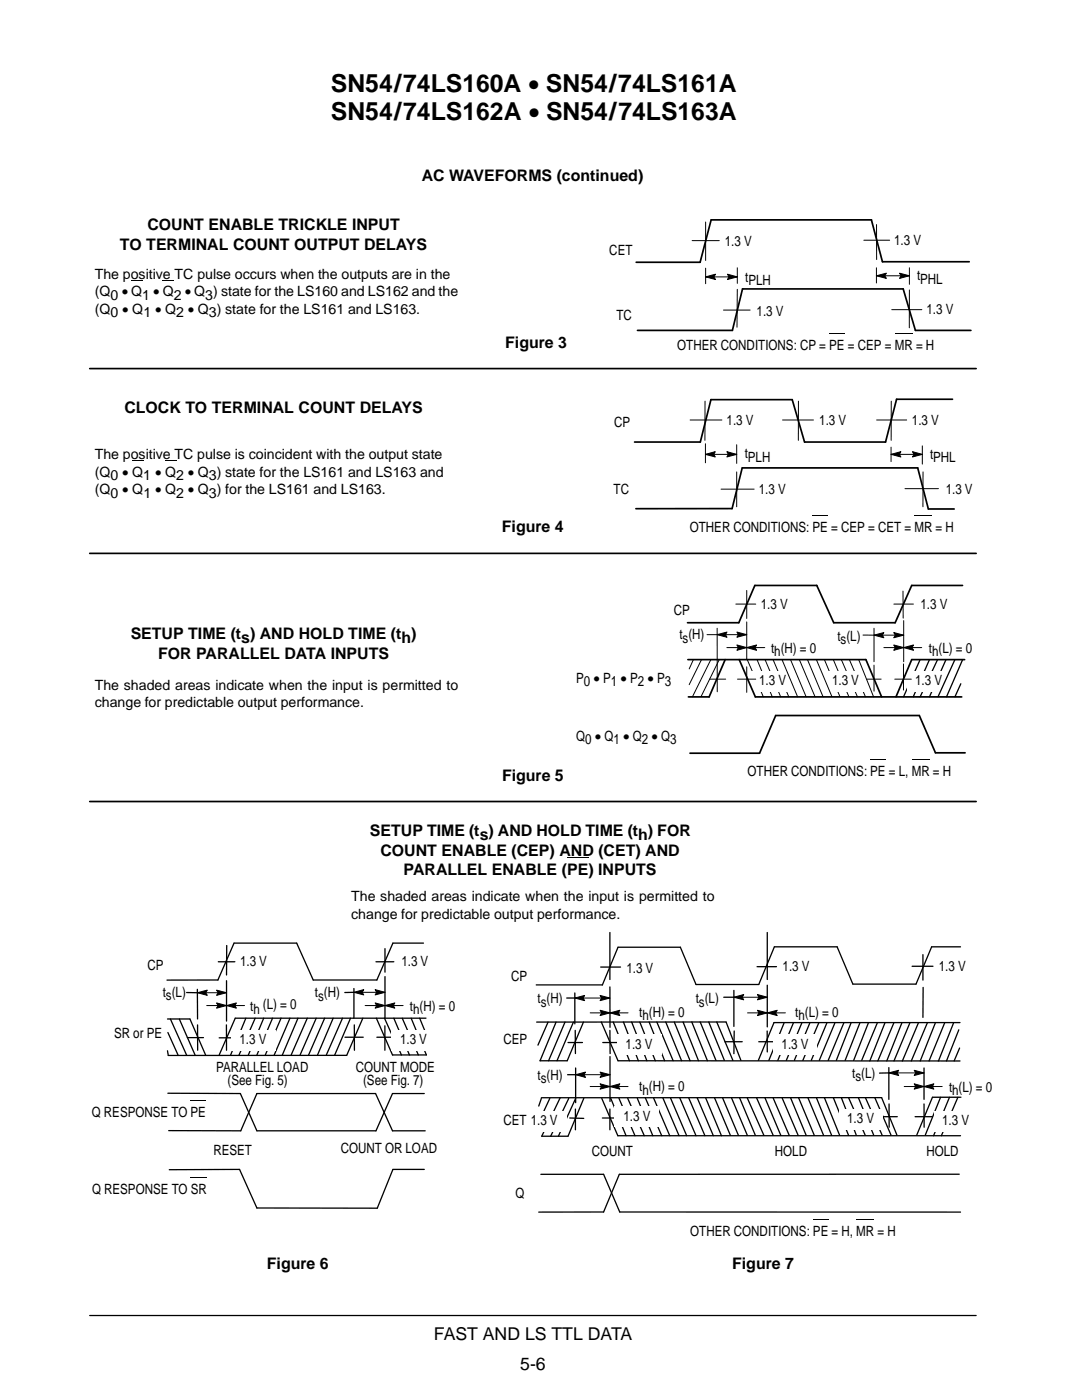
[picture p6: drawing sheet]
<svg xmlns="http://www.w3.org/2000/svg" width="216mm" height="279mm" viewBox="0 0 216 279" stroke-linecap="round" stroke-linejoin="round" font-family="sans-serif">
<path d="M17.9 262.5h176.9" fill="none" stroke="#000" stroke-width=".26"/>
<g fill="none" stroke="#000" stroke-width=".2">
<path d="M26.2 55.9h2.2M32.5 55.9h2.2M138.1 48h5.4M140.8 55.3l2-.6-.3 .6 .3 .5zM140.8 44.3v7.7M140.8 53.5v3.1M140.8 55.3h6.3M145.2 54.7l1.9 .6-1.9 .5 .3-.5zM147.1 57.7v7.6M147.1 53.4v3.2M172.4 47.9h5.1M174.9 55l2-.5-.4 .5 .4 .6z"/>
<path d="M174.9 53.4v3.1M174.9 55h6.6M174.9 44.8v7M179.5 54.5l2 .5-2 .6 .3-.6zM181.5 53.4v3.3M181.5 57.9l-.1 7.5M144.4 61.9h5.3M165.5 66.6h3M177.9 61.8h6M178.6 66.6h3.5M26.4 91.9h2.2M32.9 91.9h2.2"/>
<path d="M137.7 83.8h6.3M140.7 80.1v7.8M140.8 90.7l1.9-.6-.3 .6 .3 .5zM140.8 88.6v3.8M140.8 90.7h6.2M143.9 97.6h6.6M145 90.1l2 .6-2 .5 .3-.5zM147 88.8v3.7M147 94.2v6.9M156.1 83.8h6.2M159.3 80.1v7.8M174.9 83.8h6"/>
<path d="M177.8 90.7l2-.6-.3 .6 .3 .5zM177.8 89.2v2.9M177.8 90.7h6.2M177.8 80.1v7.8M180.6 97.5h6.7M182.1 90.1l1.9 .6-1.9 .5 .3-.5zM184 89v3.6M184.2 94.2v6.9M162.1 102.9h3.1M182.5 102.9h3.6M149.1 131.6l3.2 7.5M151.1 131.6l3 7.5"/>
<path d="M152.7 131.6l3.1 7.5M154.3 131.6l3.1 7.5M164.5 131.6l3.1 7.5M166.3 131.6l3.1 7.5M167.9 131.6l3.2 7.5M169.5 131.6l3.2 7.5"/>
</g>
<path d="M193.4 52.2h-17.3l-2.2-8.3h-32l-2.2 8.4h-12.8M127.2 65.9h18.9l2.1-8.2h32l2.5 8.2h11M190.1 79.7h-11.2l-2.2 8.5h-16.2l-2.4-8.4h-16.2l-2.2 8.4h-13.1M126.9 101.5h19.2l2-8.1h35l2.1 8.2h5.2" fill="none" stroke="#000" stroke-width=".34"/>
<path d="M140.8 55.3l2-.6-.3 .6 .3 .5zM145.2 54.7l1.9 .6-1.9 .5 .3-.5zM174.9 55l2-.5-.4 .5 .4 .6zM179.5 54.5l2 .5-2 .6 .3-.6zM140.8 90.7l1.9-.6-.3 .6 .3 .5zM145 90.1l2 .6-2 .5 .3-.5zM177.8 90.7l2-.6-.3 .6 .3 .5zM182.1 90.1l1.9 .6-1.9 .5 .3-.5z" fill="#000"/>
<g fill="#fff">
<path d="M164.3 133.9h8.8v4.1h-8.8z"/>
<path d="M149.8 133.9h8.8v4.1h-8.8z"/>
</g>
<g fill="none" stroke="#000" stroke-width=".2">
<path d="M149 117.8v5.6M180.2 118v5.4M138.4 131.6l-.9 1.9M140 131.6l-2.5 5M141.1 126.7h2M141.6 135.5h3.2M141.8 131.6l-3.6 7.5M143.1 125.4v12.7M143.5 131.6l-3.6 7.5M146.8 120.6h4M147.2 135.5h3.6M149 124.1v7.5"/>
<path d="M149 133.1v5.1M157.7 131.6l3.2 7.5M159.5 131.6l3.1 7.5M161.1 131.6l3.1 7.5M162.9 131.6l3.1 7.5M171.3 131.6l3 7.5M172.2 126.7l2.2 .1M173 135.5h2.8M174.4 125.4v6.7M174.4 132.7v5.2M178.4 120.6h3.9M180.3 132.5v5.2"/>
<path d="M180.3 123.9v8.2M173.7 151.6h3M181.9 151.6h3.6"/>
</g>
<path d="M183.6 131.6l-3.3 7.5M185.5 131.6l-3.3 7.5M187.1 131.6l-3.5 7.5M188.8 131.6l-3.3 7.5M191.7 136.5l-1.2 2.6" fill="none" stroke="#000" stroke-width=".26"/>
<path d="M192.1 116.8h-10.2l-3.3 7.5h-12.2l-3.4-7.5h-12.4l-3.2 7.5h-10.2M137.3 131.6h35.5l3.1 7.5M144.7 131.6l-3.2 7.5M150.7 139.1h41.2M181.9 131.6h10.6M192.6 150.2h-5.9l-3.3-7.4h-28.6l-3.2 7.5h-13.9" fill="none" stroke="#000" stroke-width=".34"/>
<path d="M180.9 133.9h8.8v4.1h-8.8z" fill="#fff"/>
<path d="M137.4 139.1h4.1M147.5 131.6l3.2 7.5M181.9 131.6l-3.1 7.5" fill="none" stroke="#000" stroke-width=".34"/>
<g fill="none" stroke="#000" stroke-width=".2">
<path d="M143.1 126.7l2-.6-.3 .6 .3 .5zM143.1 126.7h5.9M145 129.2h7.6M147 126.1l2 .6-2 .5 .3-.5zM147 128.7l2 .5-2 .6 .3-.6zM149 129.2l2-.5-.3 .5 .3 .6zM156 131.6l3.2 7.5M174.4 126.8l2-.6-.3 .6 .3 .5zM174.4 126.8h5.9M176.4 129.2h7.5M178.3 126.2l2 .6-2 .5 .4-.5zM178.3 128.7l2 .5-2 .6 .4-.6z"/>
<path d="M178.5 135.5h3.3M180.3 129.2l2-.5-.3 .5 .3 .6zM162.2 243.4h3.1M170.9 243.4h3.6"/>
</g>
<path d="M143.1 126.7l2-.6-.3 .6 .3 .5zM147 126.1l2 .6-2 .5 .3-.5zM147 128.7l2 .5-2 .6 .3-.6zM149 129.2l2-.5-.3 .5 .3 .6zM174.4 126.8l2-.6-.3 .6 .3 .5zM178.3 126.2l2 .6-2 .5 .4-.5zM178.3 128.7l2 .5-2 .6 .4-.6zM180.3 129.2l2-.5-.3 .5 .3 .6z" fill="#000"/>
<g fill="none" stroke="#000" stroke-width=".26">
<path d="M190.5 131.6l-3.3 7.5M37.2 198.1h2.2M39.4 197.4v6M43.6 191.9h3.3M45.2 195.7v8.1M45.2 188.7v5.9M70.6 197.3v5.9M70.6 198l-1.8 .1M75 191.9h3.6M76.8 189.3v4.7M76.8 194.9v8.3M84.5 188.2h-6.1l-3.2 7.4h-12.7l-3.3-7.4h-12.5l-3.2 7.4h-10.2"/>
<path d="M113.1 199.2h1.6M114.7 198.2v6.1M119.9 193h3.9M121.7 197v8M144.4 199h2M146.4 197.7v7.1M151.1 192.9h3.8M153.1 196.6v8.3M182 192.8h4.2M184.2 190.5v5.1M184.2 197.1v5.9M191.7 189h-5.8l-3.1 7.4h-12.6l-3.2-7.4h-12.5l-3.1 7.5h-12.5l-3.1-7.5h-12.5l-3.1 7.6h-13.2"/>
<path d="M33.4 203.4h4.5l3.1 7.1M33.5 218.2h14.5l3.3 7.5h23.7l3.3-7.5h6.4M33.5 206.1l2 4.4M34 203.4l3.2 7.1M35.8 203.4l3.1 7.1M37.4 207.1h3.2M43.7 207.1h3.2M49.1 203.2l-3.1 7.3M50.9 203.2l-3.2 7.3M52.6 203.2l-3 7.3M54.4 203.2l-3.1 7.3M56.1 203.2l-3.2 7.3"/>
<path d="M57.9 203.2l-3.2 7.3M59.5 203.2l-3.2 7.3M61.3 203.2l-3.2 7.3M63.1 203.2l-3.2 7.3M64.8 203.2l-3.2 7.3M66.5 203.2l-3.1 7.3M68.3 203.2l-3.2 7.3M68.8 207h3.7M69.9 203.2l-3.1 7.4M70.7 204.5v5.1M72.4 203.2l-3.2 7.4h-35.6l-.2-.9M75.1 203.2l3.2 7.3h6.8l-3.1-7.3"/>
<path d="M75.2 207h3.2M76.7 203.2l2.2 4.9M76.8 204.7v4.9M78.6 203.2l3.1 7.3M79.2 208.4l.9 2.1M80.3 203.2l3.2 7.3M83.7 203.2l1 2.4M85 203.2h-38.1l-3.2 7.3M107.1 204h37.8l2.9 7.6M108 219.1h67.9l3.1 7.4M108 219.2l-.5 1.5M109.4 204l-2.1 4.6"/>
<path d="M109.7 219.2l-1.9 4.1M111 204l-3.2 7.7h5.4l3.2-7.7M111.8 219.1l-3.7 7.7h5.2l3.2-7.6M112.7 204l-3.2 7.7M113.3 214.5h1.6M113.3 208.1h2.9M113.5 219.2l-3.6 7.6M114.4 204l-3.3 7.7M114.8 205.6v4.7M114.9 213.1v7M114.9 219.2l-3.5 7.6M120 204l3.3 7.7h68.3"/>
<path d="M120.1 219.2l3.2 7.5h68.4M120.3 208.1h3.2M121.7 210.9v8.9M121.8 219.1l3.1 7.6M122.4 204l1.9 4.8M123.5 219.2l3.2 7.5M124.4 204l3 7.7M124.8 209.6l.8 2.1M125.3 219.2l3.3 7.5M126 204l3.1 7.7M127.2 219.2l3.1 7.5M127.7 204l3.1 7.7"/>
<path d="M128.8 219.1l3.2 7.6M129.5 204l3.1 7.7M130.4 219.1l3.2 7.6M131.1 204l3.2 7.7M132.3 219.1l3.2 7.6M132.8 204l3.2 7.7M133.8 219.1l3.2 7.6M134.5 204l3.2 7.7M135.7 219.1l3.2 7.6M136.3 204l3.1 7.7M137.4 219.1l3.3 7.6M138 204l3.2 7.7"/>
<path d="M139.1 219.1l3.2 7.6M139.7 204l3.2 7.6M140.8 219.1l3.2 7.6M141.4 204l3.1 7.6M142.6 219.1l3.1 7.5M143 204l3.2 7.6M144.2 219.1l3.1 7.5M144.6 207.9h3.5M146 219.1l3.1 7.5M146.5 205.8l-.1 4.5M147.6 219.1l3.1 7.5M149.1 219.1l3.3 7.5"/>
<path d="M151 219.1l3.3 7.5M151.4 207.9h3M152.7 219.1l3.1 7.5M153.1 205.8v4.1M154.3 219.1l3.2 7.5M156 219.1l3.3 7.5M156.5 204.1l-3.1 7.5M157.7 219.1l3.2 7.5M158.3 204.1l-3.1 7.5M159.3 219.1l3.2 7.5M160 204.1l-3.1 7.5M161.2 219.1l3.1 7.5"/>
<path d="M161.6 204.1l-3.1 7.5M162.9 219.1l3 7.5M163.4 204.1l-3.2 7.5M164.5 219.1l3 7.5M165 204.1l-3.1 7.5M166.3 219.1l3 7.5M166.6 204.1l-3.1 7.5M167.9 219.1l1.4 3.7M168.4 204.1l-3.1 7.5M169.3 219.1l3.3 7.4M169.8 204.1l-2.9 7.5M171.3 219.1l3 7.4"/>
<path d="M171.6 204.1l-3 7.5M172.7 219.1l3.3 7.4M173.3 204.1l-3 7.5M174.6 219.1l3.2 7.4M175.1 204.1l-3.2 7.5M176.6 204.1l-3 7.6M177.4 213.1v6.3M177.4 214.1l-1.9 .1M178.4 204.1l-3.2 7.6M180 204.1l-3.1 7.6M181.6 204.1l-3.2 7.6M183.3 204.1l-3.2 7.6"/>
<path d="M184.4 213.1v6.3M185.1 204.1l-3.3 7.6M186.7 204.1l-3.1 7.6M187.7 219l-3.1 7.5M188.5 204.1l-3.1 7.6M189.5 219l-3.2 7.7M190.3 204.1l-3 7.6M191.1 219l-3.3 7.7M191.3 205.5l-2.4 6.2M191.5 209.2l-1.1 2.5M191.6 204.1h-37.2l-3.1 7.5M191.7 219h-5.6l-3.2 7.5"/>
<path d="M33.7 225.6l14.3 .1 3.3-7.5h23.6l3.4 7.5h6.5M84.7 233.4h-6.3l-3.1 7.7h-24l-3.5-7.7h-14M107.9 234.4h12.5l3.3 7.5h68M113.7 223.1l2.8 .1M114.8 221.3v4.2M120.2 223.1h3.3M169.9 224l.9 2.5M176.3 222.9h2.7M182.6 222.9h3.5M184.4 220.3v4.7M191.4 234.3l-67.8 .1-3.2 7.5h-12.9"/>
</g>
<g fill="#fff">
<path d="M104.2 221.8h8.8v4.1h-8.8z"/>
<path d="M122.7 220.9h8.8v4.1h-8.8z"/>
<path d="M167.4 221.3h8.7v4.1h-8.7z"/>
<path d="M186.3 221.8h8.8v4.1h-8.8z"/>
<path d="M78.1 205.6h8.8v4.1h-8.8z"/>
</g>
<path d="M38 219.6h3.1M38.1 235h3.2" fill="none" stroke="#000" stroke-width=".2"/>
<g fill="#fff">
<path d="M123.1 206.5h8.8v4h-8.8z"/>
<path d="M154.3 206.5h8.7v4h-8.7z"/>
</g>
<path d="M121.7 186.1v9.4M153.1 186.1v9.4M39.4 204.5v5.1M45.2 204.5v5.1M121.7 205.6v4.7M121.7 221.3v4.2M177.4 220.3v4.7" fill="none" stroke="#000" stroke-width=".26"/>
<g fill="none" stroke="#000" stroke-width=".2">
<path d="M113.2 171.1h4.2M39.4 198.1l2-.5-.4 .5 .4 .5zM39.4 198.1h5.8M43.2 197.6l2 .5-2 .5 .3-.5zM70.6 198l2-.5-.3 .5 .3 .6zM70.6 198h6.2M74.9 197.5l1.9 .5-1.9 .6 .3-.6zM114.7 199.2l2-.5-.3 .5 .3 .5zM114.7 199.2h7M119.7 198.7l2 .5-2 .5 .3-.5zM146.4 199l2-.5-.3 .5 .3 .5zM146.4 199h6.7"/>
<path d="M151.1 198.5l2 .5-2 .5 .3-.5zM41.2 200.7h7.6M43.2 200.2l2 .5-2 .5 .3-.5zM45.2 200.7l2-.5-.3 .5 .3 .5zM72.9 200.7h7.5M74.9 200.2l1.9 .5-1.9 .5 .3-.5zM76.8 200.7l2-.5-.3 .5 .3 .5zM114.9 214.5l1.9-.5-.3 .5 .3 .5zM114.9 214.5h6.8M117.8 216.8h7.5M117.8 202.1h7.5M119.7 216.3l2 .5-2 .6 .4-.6z"/>
<path d="M119.7 214l2 .5-2 .5 .4-.5zM119.7 201.6l2 .5-2 .6 .4-.6zM121.7 216.8l2-.5-.3 .5 .3 .6zM121.7 202.1l2-.5-.3 .5 .3 .6zM149.2 202.1h7.5M151.1 201.6l2 .5-2 .6 .3-.6zM153.1 202.1l2-.5-.3 .5 .3 .6zM177.4 214.1l1.9-.5-.3 .5 .3 .5zM177.4 214.1h7M180.4 216.8h7.6M182.4 216.3l2 .5-2 .6 .3-.6zM182.4 213.6l2 .5-2 .5 .3-.5z"/>
<path d="M184.4 216.8l1.9-.5-.3 .5 .3 .6z"/>
</g>
<g fill="#000">
<path d="M39.4 198.1l2-.5-.4 .5 .4 .5zM43.2 197.6l2 .5-2 .5 .3-.5zM70.6 198l2-.5-.3 .5 .3 .6zM74.9 197.5l1.9 .5-1.9 .6 .3-.6zM114.7 199.2l2-.5-.3 .5 .3 .5zM119.7 198.7l2 .5-2 .5 .3-.5zM146.4 199l2-.5-.3 .5 .3 .5zM151.1 198.5l2 .5-2 .5 .3-.5zM43.2 200.2l2 .5-2 .5 .3-.5zM45.2 200.7l2-.5-.3 .5 .3 .5zM74.9 200.2l1.9 .5-1.9 .5 .3-.5zM76.8 200.7l2-.5-.3 .5 .3 .5z"/>
<path d="M114.9 214.5l1.9-.5-.3 .5 .3 .5zM119.7 216.3l2 .5-2 .6 .4-.6zM119.7 214l2 .5-2 .5 .4-.5zM119.7 201.6l2 .5-2 .6 .4-.6zM121.7 216.8l2-.5-.3 .5 .3 .6zM121.7 202.1l2-.5-.3 .5 .3 .6zM151.1 201.6l2 .5-2 .6 .3-.6zM153.1 202.1l2-.5-.3 .5 .3 .6zM177.4 214.1l1.9-.5-.3 .5 .3 .5zM182.4 216.3l2 .5-2 .6 .3-.6zM182.4 213.6l2 .5-2 .5 .3-.5zM184.4 216.8l1.9-.5-.3 .5 .3 .6z"/>
</g>
<path d="M17.9 73.6h176.9M17.9 110.4h176.9M17.9 160h176.9" fill="none" stroke="#000" stroke-width=".34"/>
<path d="M46.1 205.6h8.8v4.1h-8.8z" fill="#fff"/>
<path d="M192 131.7l-3.1 7.4" fill="none" stroke="#000" stroke-width=".26"/>
<g font-size="4.9">
<text x="66" y="18.3">SN54/74LS160A • SN54/74LS161A</text>
<text x="66" y="23.9">SN54/74LS162A • SN54/74LS163A</text>
</g>
<g font-size="3.5">
<text x="86.6" y="267.5">FAST AND LS TTL DATA</text>
<text x="103.8" y="273.4">5-6</text>
</g>
<g font-size="3.2">
<text x="84.1" y="36.1">AC WAVEFORMS (continued)</text>
<text x="29.4" y="45.9">COUNT ENABLE TRICKLE INPUT</text>
<text x="23.9" y="49.8">TO TERMINAL COUNT OUTPUT DELAYS</text>
<text x="100.8" y="69.5">Figure 3</text>
<text x="24.8" y="82.4">CLOCK TO TERMINAL COUNT DELAYS</text>
<text x="100.2" y="106.1">Figure 4</text>
<text x="26.1" y="127.6">SETUP TIME (ts) AND HOLD TIME (th)</text>
<text x="31.5" y="131.5">FOR PARALLEL DATA INPUTS</text>
<text x="100.2" y="155.8">Figure 5</text>
<text x="73.8" y="166.9">SETUP TIME (ts) AND HOLD TIME (th) FOR</text>
<text x="75.9" y="170.8">COUNT ENABLE (CEP) AND (CET) AND</text>
<text x="80.5" y="174.7">PARALLEL ENABLE (PE) INPUTS</text>
<text x="53.3" y="253.3">Figure 6</text>
<text x="146.1" y="253.3">Figure 7</text>
</g>
<g font-size="2.8">
<text x="121.6" y="50.8">CET</text>
<text x="144.6" y="49.1">1.3 V</text>
<text x="178.4" y="48.8">1.3 V</text>
<text x="18.9" y="55.7">The positive TC pulse occurs when the outputs are in the</text>
<text x="18.9" y="59.2">(Q0 • Q1 • Q2 • Q3) state for the LS160 and LS162 and the</text>
<text x="148.7" y="56.3">tPLH</text>
<text x="183" y="55.9">tPHL</text>
<text x="18.9" y="62.7">(Q0 • Q1 • Q2 • Q3) state for the LS161 and LS163.</text>
<text x="123" y="63.9">TC</text>
<text x="151" y="63">1.3 V</text>
<text x="184.9" y="62.7">1.3 V</text>
<text x="135.1" y="69.8">OTHER CONDITIONS: CP = PE = CEP = MR = H</text>
<text x="122.6" y="85.2">CP</text>
<text x="145" y="84.8">1.3 V</text>
<text x="163.5" y="84.8">1.3 V</text>
<text x="182" y="84.8">1.3 V</text>
<text x="18.9" y="91.7">The positive TC pulse is coincident with the output state</text>
<text x="18.9" y="95.2">(Q0 • Q1 • Q2 • Q3) state for the LS161 and LS163 and</text>
<text x="148.6" y="91.5">tPLH</text>
<text x="185.6" y="91.6">tPHL</text>
<text x="18.9" y="98.7">(Q0 • Q1 • Q2 • Q3) for the LS161 and LS163.</text>
<text x="122.4" y="98.7">TC</text>
<text x="151.4" y="98.7">1.3 V</text>
<text x="188.7" y="98.7">1.3 V</text>
<text x="137.6" y="106.2">OTHER CONDITIONS: PE = CEP = CET = MR = H</text>
<text x="134.5" y="122.6">CP</text>
<text x="151.8" y="121.4">1.3 V</text>
<text x="183.7" y="121.4">1.3 V</text>
<text x="135.6" y="127.5">ts(H)</text>
<text x="153.9" y="130.3">th(H) = 0</text>
<text x="167.1" y="127.9">ts(L)</text>
<text x="185.4" y="130.3">th(L) = 0</text>
<text x="18.9" y="137.6">The shaded areas indicate when the input is permitted to</text>
<text x="114.9" y="136.3">P0 • P1 • P2 • P3</text>
<text x="151.5" y="136.7">1.3 V</text>
<text x="166" y="136.7">1.3 V</text>
<text x="182.6" y="136.7">1.3 V</text>
<text x="18.9" y="141.1">change for predictable output performance.</text>
<text x="114.9" y="147.8">Q0 • Q1 • Q2 • Q3</text>
<text x="149.2" y="154.8">OTHER CONDITIONS: PE = L, MR = H</text>
<text x="70.1" y="179.9">The shaded areas indicate when the input is permitted to</text>
<text x="70.1" y="183.4">change for predictable output performance.</text>
<text x="29.4" y="193.6">CP</text>
<text x="47.9" y="192.9">1.3 V</text>
<text x="80.1" y="192.9">1.3 V</text>
<text x="102" y="195.7">CP</text>
<text x="125" y="194.1">1.3 V</text>
<text x="156.2" y="193.8">1.3 V</text>
<text x="187.3" y="193.8">1.3 V</text>
<text x="32.5" y="199">ts(L)</text>
<text x="49.9" y="201.7">th (L) = 0</text>
<text x="62.8" y="199">ts(H)</text>
<text x="81.8" y="201.7">th(H) = 0</text>
<text x="107.3" y="200.2">ts(H)</text>
<text x="127.6" y="202.9">th(H) = 0</text>
<text x="138.8" y="200.2">ts(L)</text>
<text x="158.7" y="202.9">th(L) = 0</text>
<text x="22.8" y="207.1">SR or PE</text>
<text x="47.8" y="208.4">1.3 V</text>
<text x="79.8" y="208.4">1.3 V</text>
<text x="100.4" y="208.4">CEP</text>
<text x="124.8" y="209.3">1.3 V</text>
<text x="156" y="209.3">1.3 V</text>
<text x="43.1" y="213.9">PARALLEL LOAD</text>
<text x="71" y="213.9">COUNT MODE</text>
<text x="107.3" y="215.5">ts(H)</text>
<text x="170.1" y="215.1">ts(L)</text>
<text x="45.4" y="216.6">(See Fig. 5)</text>
<text x="72.5" y="216.6">(See Fig. 7)</text>
<text x="127.6" y="217.8">th(H) = 0</text>
<text x="189.4" y="217.8">th(L) = 0</text>
<text x="18.3" y="222.9">Q RESPONSE TO PE</text>
<text x="100.4" y="224.6">CET 1.3 V</text>
<text x="124.4" y="223.7">1.3 V</text>
<text x="169" y="224.1">1.3 V</text>
<text x="188" y="224.6">1.3 V</text>
<text x="42.6" y="230.5">RESET</text>
<text x="68" y="230.1">COUNT OR LOAD</text>
<text x="118.1" y="230.7">COUNT</text>
<text x="154.6" y="230.7">HOLD</text>
<text x="184.8" y="230.7">HOLD</text>
<text x="18.4" y="238.3">Q RESPONSE TO SR</text>
<text x="102.9" y="239">Q</text>
<text x="137.7" y="246.6">OTHER CONDITIONS: PE = H, MR = H</text>
</g>
</svg>
